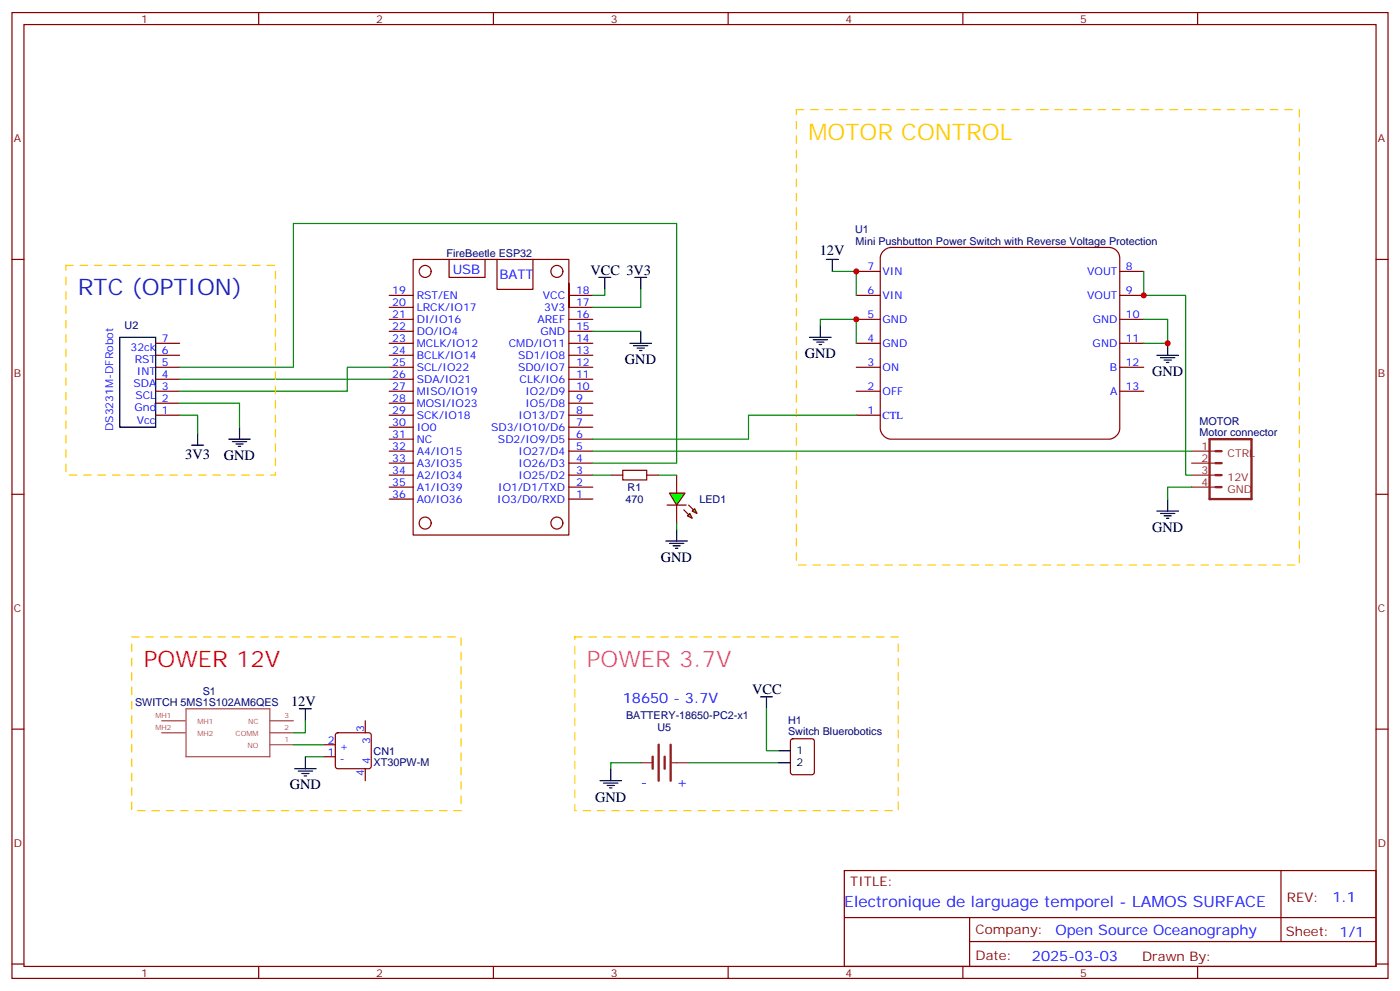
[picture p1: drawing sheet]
<svg xmlns="http://www.w3.org/2000/svg" width="412mm" height="292mm" viewBox="0 0 412 292" stroke-linecap="round" stroke-linejoin="round" font-family="sans-serif">
<g fill="none" stroke="#870000" stroke-width=".35">
<path d="M3.5 3.7h405.4v284.3h-405.4zM7.1 7.2h398.2v277.3h-398.2zM76.2 3.7v3.5M145.3 3.7v3.5M214.5 3.7v3.5M283.6 3.7v3.5M352.8 3.7v3.5M3.5 76.4h3.6M132.3 76.4v5.3h10.6v-5.3M146.4 76.4v8.8h10.6v-8.8M405.3 76.4h3.6M114.7 87h7"/>
<path d="M114.7 90.5h7M114.7 94h7M114.7 97.5h7M167.6 83.4v74.1h-45.9v-81.1h45.9v14.1v-3.5h7M167.6 90.5h7M167.6 94h7M167.6 97.5h7M114.7 101.1h7M114.7 104.6h7M114.7 108.1h7M114.7 111.7h7M114.7 115.2h7"/>
<path d="M114.7 118.7h7M167.6 101.1h7M167.6 104.6h7M167.6 108.1h7M167.6 111.7h7M167.6 115.2h7M167.6 118.7h7M114.7 122.2h7M114.7 125.8h7M114.7 129.3h7M114.7 132.8h7M114.7 136.3h7"/>
<path d="M114.7 139.9h7M167.6 122.2h7M167.6 125.8h7M167.6 129.3h7M167.6 132.8h7M167.6 136.3h7M167.6 139.9h7M179.9 139.9h3.5M183.4 138.5h7.1v2.8h-7.1zM190.5 139.9h3.5M3.5 145.5h3.6M114.7 143.4h7"/>
<path d="M114.7 146.9h7M167.6 143.4h7M167.6 146.9h7M405.3 145.5h3.6M3.5 214.7h3.6M95.2 219.3h3.6M99 215.9l.5-.2h9.2l.5 .2 .2 .5v9.2l-.3 .5-.4 .2h-9.2l-.5-.2-.2-.5v-9.2zM107.6 212.2v3.5M405.3 214.7h3.6M95.2 222.8h3.6M107.6 226.3v3.5M248.7 256.3h156.6v28.2h-156.6z"/>
<path d="M377.3 256.3v20.9M248.7 270.1h156.5M285.6 277.2h119.6M285.6 270.1v14.2M3.5 283.8h3.6M76.2 284.5v3.5M145.3 284.5v3.5M214.5 284.5v3.5M283.6 284.5v3.5M352.8 284.5v3.5M405.3 283.8h3.6"/>
<circle cx="125.2" cy="79.9" r="1.76"/>
<circle cx="164" cy="79.9" r="1.76"/>
<circle cx="125.2" cy="154" r="1.76"/>
<circle cx="164" cy="154" r="1.76"/>
</g>
<path d="M47.6 215.7h7M47.6 212.2h7M54.8 208.7h24.7v14.1h-24.7zM79.5 219.3h6.9M79.5 215.7h6.9M79.5 212.2h6.9" fill="none" stroke="#a64a4a" stroke-width=".35"/>
<path d="M351 132.8h7.1M351 136.3h7.1M351 139.9h7.1M351 143.4h7.1M188.7 224.5h3.6M197.9 224.5h4.9" fill="none" stroke="#8c2424" stroke-width=".35"/>
<path d="M356.3 129.3h12.4v17.6h-12.4zM358.1 139.9h1.7M358.1 136.3h1.7M358.1 132.8h1.7M358.1 143.4h1.7M194 219.3v10.5M197.6 219.3v10.5M192.3 222.8v3.5M195.8 222.8v3.5" fill="none" stroke="#8c2424" stroke-width=".71"/>
<path d="M196.1 159.3h6.4M197.2 160h4.2M199.3 155.8v3.5M198.3 160.7h2.1M199 161.4h.7" fill="none" stroke="#000" stroke-width=".35"/>
<path d="M174.6 139.9h5.3" fill="none" stroke="#008700" stroke-width=".35"/>
<path d="M197.2 145.2h4.6l-2.5 3.5z" fill="#0f0" stroke="#870000" stroke-width=".35"/>
<path d="M196.5 148.7h5.6z" fill="#f00" stroke="#870000" stroke-width=".35"/>
<g fill="#870000" stroke="#870000" stroke-width=".35">
<path d="M202.8 148.7l1.5 1.4z"/>
<path d="M201.4 150.1l1.4 1.4z"/>
</g>
<g fill="#0f0" stroke="#870000" stroke-width=".35">
<path d="M203.9 150.5l.7-.7 .7 1.4z"/>
<path d="M203.2 151.2l.7 1.4-1.4-.7z"/>
</g>
<path d="M45.9 118.7h7M45.9 115.2h7M45.9 111.7h7M45.9 108.1h7M45.9 104.6h7M45.9 101.1h7M45.9 122.2h7M199.3 139.9v5.3M199.3 148.7v5.3" fill="none" stroke="#870000" stroke-width=".35"/>
<g fill="none" stroke="#000" stroke-width=".35">
<path d="M35.3 99.3h10.6v26.5h-10.6zM176.4 81.7h3.5M178.2 81.7v3.5M187 81.7h3.5M188.7 81.7v3.5M340.8 150.5h6.3M341.8 151.2h4.3M342.9 151.9h2.1M343.6 152.6h.7M344 146.9v3.6M88.2 208.7h3.5M90 208.7v3.5"/>
<path d="M86.8 226.3h6.3M87.8 227h4.3M88.9 227.7h2.1M89.6 228.4h.7M90 222.8v3.5M176.7 229.8h6.4M177.8 230.5h4.2M178.9 231.2h2.1M179.6 232h.7M179.9 226.3v3.5"/>
</g>
<path d="M178.2 85.2v1.8h-3.6M188.7 85.2v5.3h-14.1M174.6 132.8h176.4M351 143.4h-7v3.5M86.4 219.3h8.8M90 212.2v3.5h-3.6M90 222.8h5.2M188.7 224.5h-8.8v1.8M202.8 224.5h26.5" fill="none" stroke="#008700" stroke-width=".35"/>
<path d="M260.1 74a3.4 3.4 0 0 1 2.4-1.2h64.2a3.2 3.2 0 0 1 3.1 3.2v50.1a3.4 3.4 0 0 1-3.1 3.2h-64.2a3.4 3.4 0 0 1-3.2-3.2v-50.1l.1-.7z" fill="#fff" stroke="#870000" stroke-width=".35"/>
<g fill="none" stroke="#870000" stroke-width=".35">
<path d="M252.2 79.9h7.1M329.8 79.9h7.1M252.2 94h7.1M252.2 87h7.1M329.8 94h7.1M329.8 87h7.1M252.2 115.2h7.1M252.2 108.1h7.1M252.2 101.1h7.1M329.8 115.2h7.1M329.8 108.1h7.1M329.8 101.1h7.1"/>
<path d="M252.2 122.2h7.1M233.1 217.7l.4-.2h5.7l.6 .4 .1 9.5-.5 .6-5.9 .1-.6-.5-.1-9.4z"/>
</g>
<g fill="none" stroke="#000" stroke-width=".35">
<path d="M243.4 76.4h3.5M245.2 76.4v3.5M188.7 97.5v3.6M238.5 99.3h6.3M241.7 95.8v3.5M185.6 101.1h6.3M186.6 101.8h4.3M187.7 102.5h2.1M188.4 103.2h.7M239.5 100h4.3M240.6 100.7h2.1M241.3 101.4h.7"/>
<path d="M340.8 104.6h6.3M341.8 105.3h4.3M342.9 106h2.1M343.6 106.7h.7M344 101.1v3.5M56.4 131.1h3.6M58.2 127.5v3.6M67.4 129.3h6.3M68.4 130h4.3M69.5 130.7h2.1M70.2 131.4h.7M70.6 125.8v3.5"/>
<path d="M224 205.1h3.5M225.8 205.1v3.6M229.3 221h3.5M229.3 224.5h3.5"/>
</g>
<g fill="none" stroke="#008700" stroke-width=".35">
<path d="M245.2 79.9h7v7.1M336.9 79.9v7.1h12.3v52.9h1.8M174.6 97.5h14.1M241.7 95.8v-1.8h10.5v7.1M336.9 94h7.1v7.1h-7.1M52.9 111.7h61.8M52.9 118.7h17.7v7.1M52.9 108.1h33.5v-42.3h112.9v70.5h-24.7M114.7 108.1h-12.4v7.1h-49.4M52.9 122.2h5.3v5.3M194 139.9h5.3M252.2 122.2h-31.7v7.1h-45.9"/>
<path d="M199.3 154v1.8M225.8 208.7v12.3h3.5"/>
</g>
<path d="M234.6 32.3h148.2v134h-148.2zM19.4 78.1h61.7v61.8h-61.7zM38.8 187.5h97v51.2h-97zM169.3 187.5h95.3v51.2h-95.3z" fill="none" stroke="#fc0" stroke-width=".35" stroke-dasharray="2.1 2.1"/>
<g fill="#c00">
<circle cx="252.2" cy="94" r=".88"/>
<circle cx="344" cy="101.1" r=".88"/>
<circle cx="252.2" cy="79.9" r=".88"/>
<circle cx="336.9" cy="87" r=".88"/>
</g>
<text font-size="6.7" fill="#fc0" x="238.1" y="41.1">MOTOR CONTROL</text>
<text font-size="6.7" fill="#03c" x="22.9" y="87">RTC (OPTION)</text>
<text font-size="6.7" fill="#f30" x="42.3" y="196.3">POWER 12V</text>
<text font-size="6.7" fill="#f3c" x="172.9" y="196.3">POWER 3.7V</text>
<text font-size="4.6" fill="#00f" x="248.7" y="266.9">Electronique de larguage temporel - LAMOS SURFACE</text>
<g font-size="4.2">
<text x="241.5" y="75.1">12V</text>
<text x="173.9" y="81">VCC 3V3</text>
<text x="184.1" y="107.2">GND</text>
<text x="237.1" y="105.4">GND</text>
<text x="339.4" y="110.7">GND</text>
<text x="54.6" y="135">3V3</text>
<text x="65.9" y="135.5">GND</text>
<text x="339.4" y="156.5">GND</text>
<text x="194.7" y="165.5">GND</text>
<text x="85.7" y="208">12V</text>
<text x="221.5" y="204.4">VCC</text>
<text x="85.4" y="232.4">GND</text>
<text x="175.3" y="236">GND</text>
</g>
<g font-size="4.2" fill="#00f">
<text x="183.4" y="206.9">18650 - 3.7V</text>
<text x="188.7" y="231.6">-</text>
<text x="199.3" y="231.6">+</text>
<text x="392.5" y="265.6">1.1</text>
<text x="310.9" y="275.1">Open Source Oceanography</text>
<text x="304" y="282.9">2025-03-03</text>
</g>
<g font-size="3.9" fill="#00f">
<text x="133.3" y="80.6">USB</text>
<text x="147.1" y="82.3">BATT</text>
</g>
<g font-size="3.9" fill="#800">
<text x="250.5" y="260.9">TITLE:</text>
<text x="379.1" y="265.6">REV:</text>
<text x="287.4" y="275.1">Company:</text>
<text x="378.7" y="275.7">Sheet: 1/1</text>
<text x="287.4" y="282.8">Date:</text>
<text x="336.4" y="282.8">Drawn By:</text>
</g>
<g font-size="3.2" fill="#800">
<text x="41.6" y="6.7">1</text>
<text x="110.8" y="6.7">2</text>
<text x="179.9" y="6.7">3</text>
<text x="249.1" y="6.7">4</text>
<text x="318.2" y="6.7">5</text>
<text x="4.1" y="41.8">A</text>
<text x="405.9" y="41.8">A</text>
<text x="4.1" y="110.9">B</text>
<text x="405.9" y="110.9">B</text>
<text x="4.1" y="180.1">C</text>
<text x="405.9" y="180.1">C</text>
<text x="4.1" y="249.2">D</text>
<text x="405.9" y="249.2">D</text>
<text x="41.6" y="287.5">1</text>
<text x="110.8" y="287.5">2</text>
<text x="179.9" y="287.5">3</text>
<text x="249.1" y="287.5">4</text>
<text x="318.2" y="287.5">5</text>
</g>
<g font-size="3.2" fill="#000080">
<text x="251.9" y="68.7">U1</text>
<text x="131.6" y="75.7">FireBeetle ESP32</text>
<text x="252" y="72">Mini Pushbutton Power Switch with Reverse Voltage Protection</text>
<text x="36.7" y="96.9">U2</text>
<text x="353.3" y="125.1">MOTOR</text>
<text x="353.3" y="128.2">Motor connector</text>
<text x="184.2" y="148.1">470</text>
<text x="184.9" y="144.6">R1</text>
<text x="206" y="148">LED1</text>
<text x="39.8" y="208">SWITCH 5MS1S102AM6QES</text>
<text x="59.7" y="204.5">S1</text>
<text x="184.4" y="211.6">BATTERY-18650-PC2-x1</text>
<text x="193.7" y="215.3">U5</text>
<text x="232.1" y="213.2">H1</text>
<text x="232.1" y="216.4">Switch Bluerobotics</text>
<text x="110.1" y="225.4">XT30PW-M</text>
<text x="110.1" y="222.1">CN1</text>
</g>
<g font-size="3.2" fill="#00f">
<text x="255.5" y="79.6">7</text>
<text x="260" y="81">VIN</text>
<text x="320.3" y="80.9">VOUT</text>
<text x="331.7" y="79.5">8</text>
<text x="115.6" y="86.6">19</text>
<text x="122.8" y="88">RST/EN</text>
<text x="159.9" y="88">VCC</text>
<text x="169.7" y="86.6">18</text>
<text x="255.5" y="86.6">6</text>
<text x="260" y="88">VIN</text>
<text x="320.3" y="88">VOUT</text>
<text x="331.7" y="86.5">9</text>
<text x="115.6" y="90.1">20</text>
<text x="115.6" y="93.7">21</text>
<text x="122.8" y="91.5">LRCK/IO17</text>
<text x="122.8" y="95.1">DI/IO16</text>
<text x="158.3" y="95.1">AREF</text>
<text x="160.3" y="91.5">3V3</text>
<text x="169.7" y="90.1">17</text>
<text x="169.7" y="93.7">16</text>
<text x="255.5" y="93.7">5</text>
<text x="260" y="95.1">GND</text>
<text x="321.9" y="95">GND</text>
<text x="331.7" y="93.6">10</text>
<text x="47.6" y="100.7">7</text>
<text x="115.6" y="100.7">23</text>
<text x="115.6" y="97.2">22</text>
<text x="122.8" y="98.6">DO/IO4</text>
<text x="159.2" y="98.6">GND</text>
<text x="169.7" y="100.7">14</text>
<text x="169.7" y="97.2">15</text>
<text x="255.5" y="100.7">4</text>
<text x="331.6" y="100.7">11</text>
<text x="38.4" y="103.4">32ck</text>
<text x="39.7" y="106.9">RST</text>
<text x="47.6" y="107.8">5</text>
<text x="47.6" y="104.2">6</text>
<text x="115.6" y="104.2">24</text>
<text x="115.6" y="107.8">25</text>
<text x="122.8" y="102.1">MCLK/IO12</text>
<text x="122.8" y="105.7">BCLK/IO14</text>
<text x="149.9" y="102.1">CMD/IO11</text>
<text x="152.6" y="105.7">SD1/IO8</text>
<text x="169.7" y="107.8">12</text>
<text x="169.7" y="104.2">13</text>
<text x="255.5" y="107.8">3</text>
<text x="260" y="102.1">GND</text>
<text x="321.9" y="102.1">GND</text>
<text x="331.6" y="107.8">12</text>
<text x="39.3" y="113.9">SDA</text>
<text x="40.4" y="110.4">INT</text>
<text x="47.6" y="111.3">4</text>
<text x="115.6" y="111.3">26</text>
<text x="122.8" y="109.2">SCL/IO22</text>
<text x="122.8" y="112.7">SDA/IO21</text>
<text x="152.6" y="109.2">SD0/IO7</text>
<text x="153" y="112.7">CLK/IO6</text>
<text x="169.7" y="111.3">11</text>
<text x="260" y="109.2">ON</text>
<text x="327" y="109.2">B</text>
<text x="39.9" y="117.5">SCL</text>
<text x="47.6" y="118.4">2</text>
<text x="47.6" y="114.8">3</text>
<text x="115.6" y="114.8">27</text>
<text x="115.6" y="118.4">28</text>
<text x="122.8" y="116.2">MISO/IO19</text>
<text x="122.8" y="119.8">MOSI/IO23</text>
<text x="154.8" y="119.8">IO5/D8</text>
<text x="154.8" y="116.2">IO2/D9</text>
<text x="169.7" y="118.4">9</text>
<text x="169.7" y="114.8">10</text>
<text x="255.5" y="114.8">2</text>
<text x="260" y="116.2">OFF</text>
<text x="327" y="116.2">A</text>
<text x="331.6" y="114.8">13</text>
<text x="39.7" y="121">Gnd</text>
<text x="40.3" y="124.9">Vcc</text>
<text x="47.6" y="121.9">1</text>
<text x="115.6" y="121.9">29</text>
<text x="115.6" y="125.4">30</text>
<text x="122.8" y="123.3">SCK/IO18</text>
<text x="152.7" y="123.3">IO13/D7</text>
<text x="169.7" y="125.4">7</text>
<text x="169.7" y="121.9">8</text>
<text x="255.5" y="121.9">1</text>
<text x="260" y="123.3">CTL</text>
<text x="33.4" y="126.9" transform="rotate(-90 33.4 126.9)">DS3231M-DFRobot</text>
<text x="115.6" y="128.9">31</text>
<text x="122.8" y="126.8">IO0</text>
<text x="122.8" y="130.4">NC</text>
<text x="144.7" y="126.8">SD3/IO10/D6</text>
<text x="146.7" y="130.4">SD2/IO9/D5</text>
<text x="169.7" y="128.9">6</text>
<text x="115.6" y="132.5">32</text>
<text x="115.6" y="136">33</text>
<text x="122.8" y="133.9">A4/IO15</text>
<text x="122.8" y="137.4">A3/IO35</text>
<text x="152.7" y="133.9">IO27/D4</text>
<text x="152.7" y="137.4">IO26/D3</text>
<text x="169.7" y="132.5">5</text>
<text x="169.7" y="136">4</text>
<text x="115.6" y="139.5">34</text>
<text x="115.6" y="143.1">35</text>
<text x="122.8" y="140.9">A2/IO34</text>
<text x="152.7" y="140.9">IO25/D2</text>
<text x="169.7" y="139.5">3</text>
<text x="169.7" y="143.1">2</text>
<text x="115.6" y="146.6">36</text>
<text x="122.8" y="144.5">A1/IO39</text>
<text x="122.8" y="148">A0/IO36</text>
<text x="146.5" y="148">IO3/D0/RXD</text>
<text x="146.7" y="144.5">IO1/D1/TXD</text>
<text x="169.7" y="146.6">1</text>
<text x="107.2" y="215.5" transform="rotate(-90 107.2 215.5)">3</text>
<text x="96.6" y="218.9">2</text>
<text x="100.1" y="220.7">+</text>
<text x="109" y="219" transform="rotate(-90 109 219)">3</text>
<text x="96.6" y="222.4">1</text>
<text x="100.1" y="224.2">-</text>
<text x="109" y="225" transform="rotate(-90 109 225)">4</text>
<text x="107.2" y="228.5" transform="rotate(-90 107.2 228.5)">4</text>
</g>
<g font-size="3.2" fill="#8d2323">
<text x="353.9" y="132.5">1</text>
<text x="353.9" y="136">2</text>
<text x="361.6" y="134.6">CTRL</text>
<text x="353.9" y="139.5">3</text>
<text x="353.9" y="143.1">4</text>
<text x="361.6" y="141.6">12V</text>
<text x="361.6" y="145.2">GND</text>
</g>
<g font-size="3.2">
<text x="234.6" y="222.1">1</text>
<text x="234.6" y="225.6">2</text>
</g>
<g font-size="2.1" fill="#a54b4b">
<text x="45.8" y="211.5">MH1</text>
<text x="45.8" y="215">MH2</text>
<text x="58.2" y="213.2">MH1</text>
<text x="73.1" y="213.2">NC</text>
<text x="83.8" y="215">2</text>
<text x="83.8" y="211.5">3</text>
<text x="58.2" y="216.8">MH2</text>
<text x="69.4" y="216.8">COMM</text>
<text x="72.9" y="220.3">NO</text>
<text x="83.8" y="218.6">1</text>
</g>
</svg>
